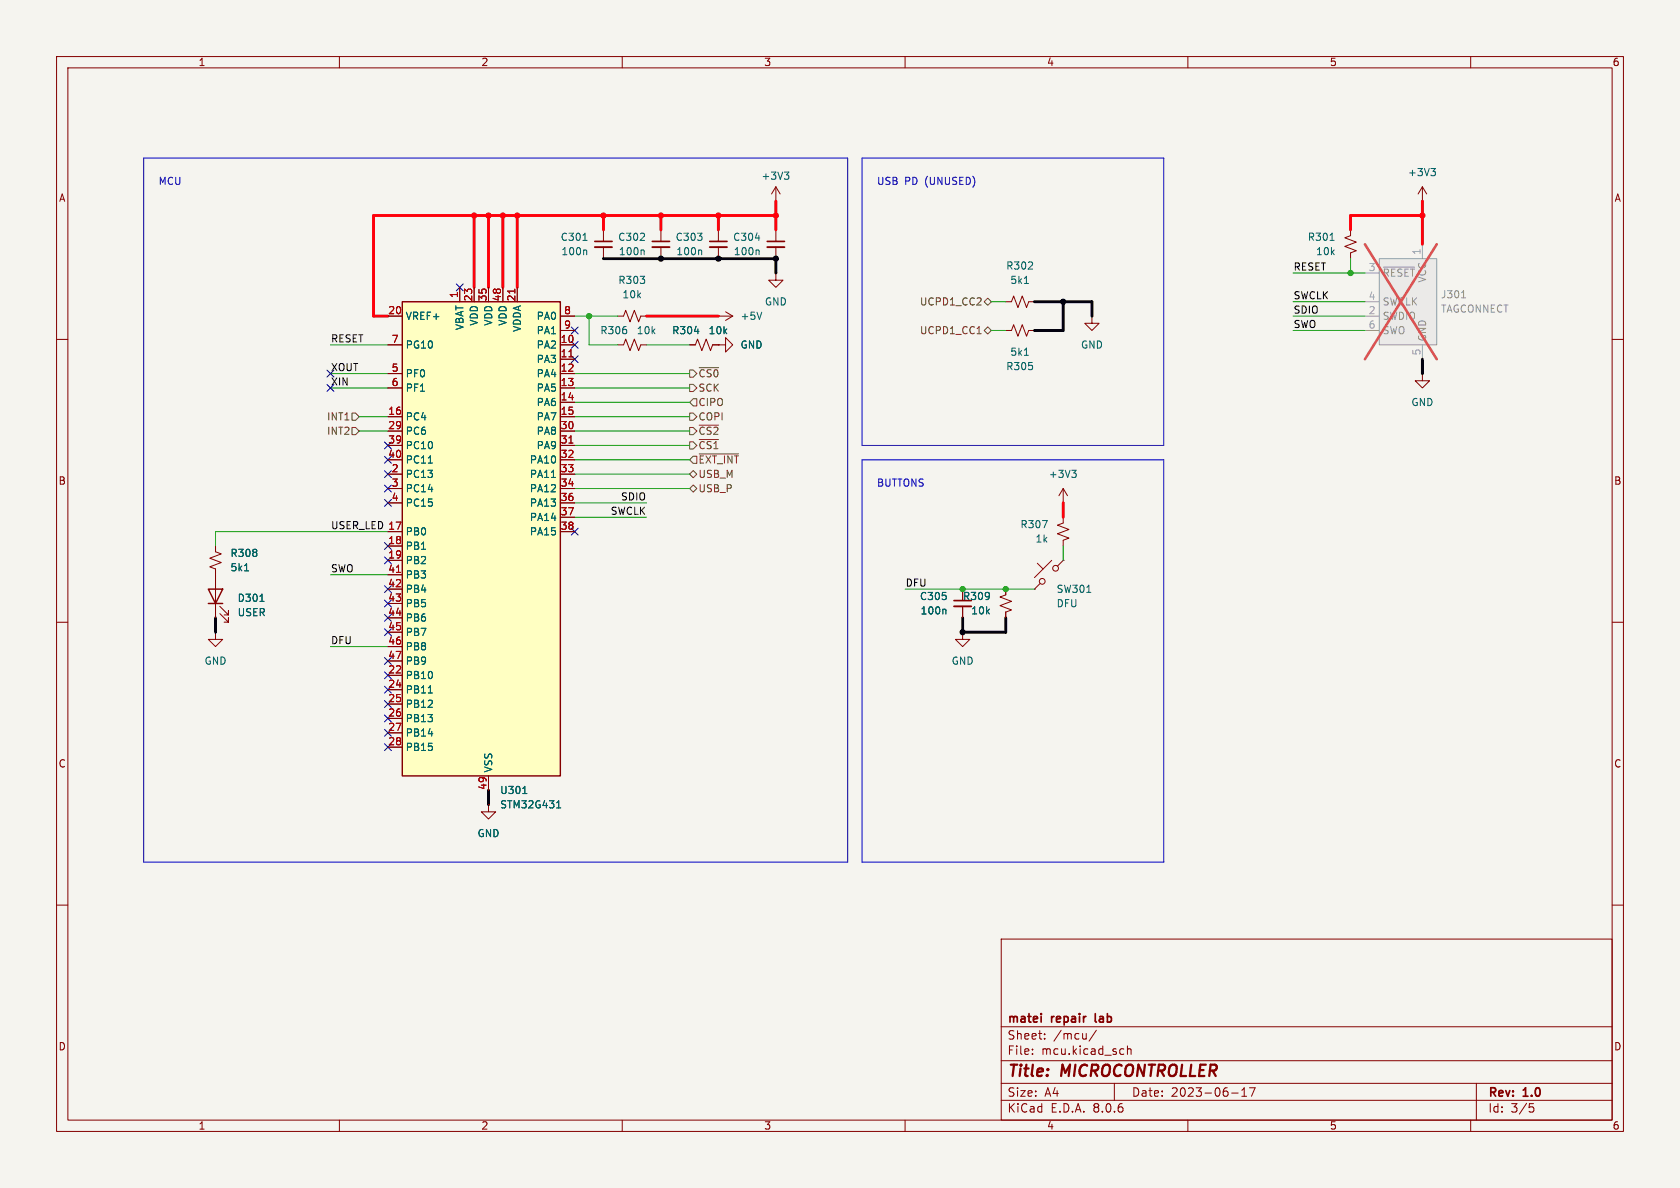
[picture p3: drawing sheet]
<svg xmlns="http://www.w3.org/2000/svg" width="297mm" height="210mm" viewBox="0 0 297 210" stroke-linecap="round" stroke-linejoin="round" font-family="sans-serif">
<path d="M0 0h297v210h-297z" fill="#f5f4ef" stroke="#f5f4ef" stroke-width=".18"/>
<g fill="none" stroke="#840000" stroke-width=".18">
<path d="M10 10h277v190h-277zM12 12h273v186h-273zM60 10v2M110 10v2M160 10v2M210 10v2M260 10v2M137.2 35.6h.1M137.2 33l-.8 1.3M137.2 33v2.6M137.2 33l.7 1.3M251.5 35.6h.1"/>
<path d="M251.5 33l-.8 1.3M251.5 33v2.6M251.5 33l.7 1.3M10 60h2M106.7 40.6v2.1M106.7 43.7v2M109.2 55.9h1l.4-1 .8 2 .7-2 .8 2 .4-1h1M116.8 40.6v2.1M116.8 43.7v2M127 55.9h.1M127 55.9h2.5M127 40.6v2.1"/>
<path d="M127 43.7v2M128.3 55.1l1.2 .8M129.5 55.9l-1.2 .7M137.2 48.3v1.2h1.2l-1.2 1.3-1.3-1.3h1.3M137.2 48.3h.1M137.2 40.6v2.1M137.2 43.7v2M177.8 53.3h1l.4-1 .8 2.1 .7-2.1 .8 2.1 .4-1.1h1M177.8 58.4h1l.4-1 .8 2 .7-2 .8 2 .4-1h1M193 55.9v1.3h1.3l-1.3 1.2-1.2-1.2h1.2M193 55.9h.1M285 60h2"/>
<path d="M109.2 61h1l.4-1.1 .8 2.1 .7-2.1 .8 2.1 .4-1h1M121.9 61h1l.4-1.1 .8 2.1 .7-2.1 .8 2.1 .4-1h1M127 61h1.3v-1.3l1.2 1.3-1.2 1.2v-1.2M127 61h.1M251.5 66v1.3h1.2l-1.2 1.3-1.3-1.3h1.3M251.5 66h.1M38.1 96.5v1l1 .4-2 .8 2 .7-2 .8 1 .4v8.6M183.4 99.6l1 1M185.9 99.1l-3 3M188 91.4v1.1l-1.1 .3 2.1 .8-2.1 .8 2.1 .7-1 .4v1M188 99.1l-1.1 1M188 99.1h.1"/>
<path d="M188 88.9h.1M188 86.4v2.5M188 86.4l-.8 1.2M188 86.4l.7 1.2M10 110h2M38.1 111.8v1.2h1.3l-1.3 1.3-1.3-1.3h1.3M38.1 111.8h.1M38.9 108.5l1.5 1.5v-.8v.8h-.8M38.9 107.2l1.5 1.5v-.7v.7h-.8M170.2 111.8v1.2h1.2l-1.2 1.3-1.3-1.3h1.3M170.2 111.8h.1M170.2 104.1v2.1"/>
<path d="M170.2 107.2v2M177.8 104.1v1.1l-1 .3 2 .8-2 .8 2 .7-1 .4v1M182.9 104.1h.1M183.9 103.1l-1 1M285 110h2M10 160h2M86.4 142.2v1.3h1.2l-1.2 1.3-1.3-1.3h1.3M86.4 142.2h.1M285 160h2M177 166h108v32h-108zM60 198v2M110 198v2"/>
<path d="M160 198v2M177 194.5h108M177 191.5h108M177 187.5h108M177 181.5h108M182.5 186.3v.1M182.5 185.5v.1M184.7 183.6v.1M184.7 182.8v.1M193.8 182.1l-1.3 2M197 191.5v3M198.2 185.4l.5 .1"/>
<path d="M198.7 186.3l-.5 .1M199.3 185.5l.2-.1 .4 .1 .1 .9M199.3 184.9v1.5M210 198v2M217.7 193.2h1.2M219.5 193.8h.9M219.5 192.7l.5-.4v1.5M220.9 192.3h1l-.7 1.5M260 198v2M261 191.5v6.5M270.4 195.1h.7M270.5 195.7h.4l.3 .3-.2 .5-.5 .1"/>
<circle cx="184.3" cy="102.8" r=".51"/>
<circle cx="186.6" cy="100.5" r=".51"/>
</g>
<path d="M105.2 42.7h3M115.3 42.7h3.1M125.5 42.7h3M135.6 42.7h3.1M168.7 106.2h3M184.1 179.2v.1M184.1 179.7v1M193.6 179.2l.1 1.4" fill="none" stroke="#840000" stroke-width=".3"/>
<g fill="none" stroke="#006464" stroke-width=".18">
<path d="M138.7 30.4h.8l-.5 .5M139.2 30.9l.3 .3v.3l-.3 .2M253 29.8h.8l-.5 .5M253.5 30.3l.3 .2v.3l-.3 .3M103.1 42.5h.7M103.5 44.2l.2 .2v.6M113.7 44.2l.2 .2v.6M122.8 58.6h.8M123.9 44.2l.1 .2v.6M133.5 42.1h.8M134 44.2l.2 .2v.6M134.7 55.2l-.5 1.3"/>
<path d="M181.1 50.1h.7M181.1 62.8h.7M184.3 92h.8l-.5 1.3M189.5 83.1h.8l-.5 .5M190 83.6l.3 .3v.3l-.3 .2M43.2 100.9h.8M46 106.3h.7M167 107.7l.2 .2v.6M192.1 104.7h.7"/>
</g>
<path d="M105.2 43.7h3M115.3 43.7h3.1M125.5 43.7h3M135.6 43.7h3.1M168.7 107.2h3" fill="none" stroke="#840000" stroke-width=".33"/>
<path d="M36.8 104.1h2.6l-1.3 2.6zM36.8 106.7h2.6" fill="none" stroke="#840000" stroke-width=".25"/>
<path d="M71.1 53.3h28v83.9h-28z" fill="#ffffc2"/>
<path d="M71.1 53.3h28v83.9h-28z" fill="none" stroke="#840000" stroke-width=".25"/>
<g fill="none" stroke="#840000" stroke-width=".18">
<path d="M68.6 55.9h2.5M81.3 50.8v2.5M83.8 50.8v2.5M86.4 50.8v2.5M88.9 50.8v2.5M91.4 50.8v2.5M99.1 55.9h2.5M99.1 58.4h2.5M238.8 40.6v1.1l-1.1 .3 2.1 .8-2.1 .8 2.1 .7-1 .4v1M68.6 61h2.5M68.6 66h2.5M68.6 68.6h2.5"/>
<path d="M68.6 73.7h2.5M68.6 76.2h2.5M68.6 78.7h2.5M99.1 61h2.5M99.1 63.5h2.5M99.1 66h2.5M99.1 68.6h2.5M99.1 71.1h2.5M99.1 73.7h2.5M99.1 76.2h2.5M99.1 78.7h2.5M68.6 94h2.5"/>
<path d="M68.6 96.5h2.5M68.6 99.1h2.5M68.6 83.8h2.5M68.6 86.4h2.5M68.6 81.3h2.5M68.6 88.9h2.5M99.1 94h2.5M99.1 83.8h2.5M99.1 86.4h2.5M99.1 81.3h2.5M99.1 88.9h2.5M99.1 91.4h2.5"/>
<path d="M68.6 119.4h2.5M68.6 101.6h2.5M68.6 104.1h2.5M68.6 106.7h2.5M68.6 109.2h2.5M68.6 111.8h2.5M68.6 114.3h2.5M68.6 116.8h2.5M68.6 121.9h2.5M68.6 124.5h2.5M68.6 127h2.5M68.6 129.5h2.5"/>
<path d="M68.6 132.1h2.5M86.4 137.2v2.5"/>
</g>
<path d="M91 51.1v.7M100.6 63.1h.7M100.6 78.3h.7M70.1 101.2h.7" fill="none" stroke="#a90000" stroke-width=".18"/>
<path d="M235.1 42.5h.8M75.7 81.9h.7M97.5 84.4h.7M75.7 122.5h.7M92.4 140.3h.7M98.4 142.8h.7M98.5 141.9l.3-.4v1.3" fill="none" stroke="#006464" stroke-width=".18"/>
<path d="M243.8 45.7h10.2v15.3h-10.2z" fill="#ebeae8"/>
<path d="M241.3 55.9h2.5M241.3 48.3h2.5M241.3 53.3h2.5M241.3 58.4h2.5M243.8 45.7h10.2v15.3h-10.2zM251.5 43.2v2.5M251.5 61v2.5" fill="none" stroke="#9c9b98" stroke-width=".18"/>
<path d="M244.6 47.2h5.5M258.4 52.6h.7" fill="none" stroke="#939391" stroke-width=".18"/>
<path d="M241.3 43.2l12.7 20.3M254 43.2l-12.7 20.3" fill="none" stroke="#e75356" stroke-width=".46"/>
<g fill="none" stroke="#725600" stroke-width=".18">
<path d="M172.7 59h.8M174 58.4l.6-.6 .7 .6-.7 .7zM174 53.3l.6-.6 .7 .6-.7 .7zM62.2 75.6h.7l.6 .6-.6 .6h-.7zM62.2 73h.7l.6 .7-.6 .6h-.7zM121.9 65.4h.7l.6 .6-.6 .7h-.7zM121.9 75.6h.7l.6 .6-.6 .6h-.7zM121.9 73h.7l.6 .7-.6 .6h-.7zM121.9 78.1h.7l.6 .6-.6 .7h-.7zM121.9 67.9h.7l.6 .7-.6 .6h-.7zM122.6 70.5h.6v1.3h-.6l-.7-.7zM123.6 65h3.4"/>
<path d="M123.6 75.2h3.4M123.6 77.7h3.4M121.9 86.4l.7-.7 .6 .7-.6 .6zM121.9 83.8l.7-.6 .6 .6-.6 .7zM122.6 80.6h.6v1.3h-.6l-.7-.6zM123.6 80.2h7"/>
</g>
<path d="M25.4 27.9h124.5v124.5h-124.5zM152.4 27.9h53.3v50.8h-53.3zM152.4 81.3h53.3v71.1h-53.3z" fill="none" stroke="#0000c2" stroke-width=".18"/>
<g fill="none" stroke="#009600" stroke-width=".18">
<path d="M101.6 55.9h7.6M104.1 55.9v5.1h5.1M175.3 58.4h2.5M175.3 53.3h2.5M228.6 55.9h12.7M228.6 58.4h12.7M228.6 48.3h12.7M228.6 53.3h12.7M238.8 45.7v2.6M58.4 61h10.2M58.4 66h10.2M58.4 68.6h10.2"/>
<path d="M63.5 76.2h5.1M63.5 73.7h5.1M101.6 66h20.3M101.6 68.6h20.3M101.6 71.1h20.3M101.6 76.2h20.3M101.6 73.7h20.3M101.6 78.7h20.3M114.3 61h7.6M68.6 94h-30.5v2.5M101.6 81.3h20.3M101.6 91.4h12.7"/>
<path d="M101.6 83.8h20.3M101.6 86.4h20.3M101.6 88.9h12.7M188 96.5v2.6M58.4 114.3h10.2M58.4 101.6h10.2M160 104.1h22.9"/>
</g>
<path d="M106.7 45.7h30.5v2.6M182.9 53.3h10.1v2.6M188 53.3v5.1h-5.1M251.5 63.5v2.5M38.1 109.2v2.6M170.2 109.2v2.6h7.6v-2.6M86.4 139.7v2.5" fill="none" stroke="#000" stroke-width=".51"/>
<g fill="none" stroke="#ff000b" stroke-width=".51">
<path d="M83.8 38.1v12.7M86.4 38.1v12.7M88.9 38.1v12.7M91.4 38.1v12.7M106.7 38.1v2.5M116.8 38.1v2.5M127 38.1v2.5M137.2 38.1h-71.2v17.8h2.6M137.2 35.6v5M251.5 38.1h-12.7v2.5M251.5 35.6v7.6M114.3 55.9h12.7"/>
<path d="M188 88.9v2.5"/>
</g>
<g fill="none" stroke="#000084" stroke-width=".18">
<path d="M80.7 50.2l1.2 1.2M81.9 50.2l-1.2 1.2M101 57.8l1.2 1.2M102.2 57.8l-1.2 1.2M57.8 68l1.2 1.2M57.8 65.4l1.2 1.2M59 68l-1.2 1.2M59 65.4l-1.2 1.2M68 78.1l1.2 1.2M69.2 78.1l-1.2 1.2M101 62.9l1.2 1.2M101 60.4l1.2 1.2"/>
<path d="M102.2 62.9l-1.2 1.2M102.2 60.4l-1.2 1.2M68 95.9l1.2 1.2M68 83.2l1.2 1.2M68 80.7l1.2 1.2M68 85.8l1.2 1.2M68 88.3l1.2 1.2M68 98.5l1.2 1.2M69.2 95.9l-1.2 1.2M69.2 83.2l-1.2 1.2M69.2 80.7l-1.2 1.2M69.2 85.8l-1.2 1.2"/>
<path d="M69.2 88.3l-1.2 1.2M69.2 98.5l-1.2 1.2M101 93.4l1.2 1.2M102.2 93.4l-1.2 1.2M68 106.1l1.2 1.2M68 108.6l1.2 1.2M68 111.2l1.2 1.2M68 118.8l1.2 1.2M68 116.2l1.2 1.2M68 103.5l1.2 1.2M69.2 106.1l-1.2 1.2M69.2 108.6l-1.2 1.2"/>
<path d="M69.2 111.2l-1.2 1.2M69.2 118.8l-1.2 1.2M69.2 116.2l-1.2 1.2M69.2 103.5l-1.2 1.2M68 126.4l1.2 1.2M68 128.9l1.2 1.2M68 123.9l1.2 1.2M68 131.5l1.2 1.2M68 121.3l1.2 1.2M69.2 126.4l-1.2 1.2M69.2 128.9l-1.2 1.2M69.2 123.9l-1.2 1.2"/>
<path d="M69.2 131.5l-1.2 1.2M69.2 121.3l-1.2 1.2"/>
</g>
<path d="M122.8 58.6h.8M75.7 81.9h.7M97.5 84.4h.7M43.2 100.9h.8M46 106.3h.7M167 107.7l.2 .2v.6M75.7 122.5h.7M92.4 140.3h.7M98.4 142.8h.7M98.5 141.9l.3-.4v1.3" fill="none" stroke="#006464" stroke-width=".18"/>
<g fill="none" stroke="#840000" stroke-width=".18">
<path d="M68.6 55.9h2.5M81.3 50.8v2.5M83.8 50.8v2.5M86.4 50.8v2.5M88.9 50.8v2.5M91.4 50.8v2.5M99.1 55.9h2.5M99.1 58.4h2.5M68.6 61h2.5M68.6 66h2.5M68.6 68.6h2.5M68.6 73.7h2.5"/>
<path d="M68.6 76.2h2.5M68.6 78.7h2.5M99.1 61h2.5M99.1 63.5h2.5M99.1 66h2.5M99.1 68.6h2.5M99.1 71.1h2.5M99.1 73.7h2.5M99.1 76.2h2.5M99.1 78.7h2.5M121.9 61h1M126 61h1"/>
<path d="M127 61h.1M38.1 96.5v1M68.6 94h2.5M68.6 96.5h2.5M68.6 99.1h2.5M68.6 83.8h2.5M68.6 86.4h2.5M68.6 81.3h2.5M68.6 88.9h2.5M99.1 94h2.5M99.1 83.8h2.5M99.1 86.4h2.5"/>
<path d="M99.1 81.3h2.5M99.1 88.9h2.5M99.1 91.4h2.5M38.1 100.6v3.5M38.1 106.7v2.5M68.6 119.4h2.5M68.6 101.6h2.5M68.6 104.1h2.5M68.6 106.7h2.5M68.6 109.2h2.5M68.6 111.8h2.5M68.6 114.3h2.5"/>
<path d="M68.6 116.8h2.5M170.2 104.1v2.1M170.2 107.2v2M177.8 104.1v1.1M177.8 108.2v1M68.6 121.9h2.5M68.6 124.5h2.5M68.6 127h2.5M68.6 129.5h2.5M68.6 132.1h2.5M86.4 137.2v2.5M86.4 142.2h.1"/>
</g>
<path d="M91 51.1v.7M100.6 63.1h.7M100.6 78.3h.7M70.1 101.2h.7" fill="none" stroke="#a90000" stroke-width=".18"/>
<g fill="#009600" stroke="#009600" stroke-width=".18">
<circle cx="238.8" cy="48.3" r=".46"/>
<circle cx="177.8" cy="104.1" r=".46"/>
<circle cx="170.2" cy="104.1" r=".46"/>
<circle cx="104.1" cy="55.9" r=".46"/>
</g>
<g fill="#000" stroke="#000" stroke-width=".18">
<circle cx="116.8" cy="45.7" r=".46"/>
<circle cx="127" cy="45.7" r=".46"/>
<circle cx="137.2" cy="45.7" r=".46"/>
<circle cx="188" cy="53.3" r=".46"/>
<circle cx="170.2" cy="111.8" r=".46"/>
</g>
<g fill="#ff000b" stroke="#ff000b" stroke-width=".18">
<circle cx="251.5" cy="38.1" r=".46"/>
<circle cx="86.4" cy="38.1" r=".46"/>
<circle cx="137.2" cy="38.1" r=".46"/>
<circle cx="83.8" cy="38.1" r=".46"/>
<circle cx="88.9" cy="38.1" r=".46"/>
<circle cx="91.4" cy="38.1" r=".46"/>
<circle cx="106.7" cy="38.1" r=".46"/>
<circle cx="116.8" cy="38.1" r=".46"/>
<circle cx="127" cy="38.1" r=".46"/>
</g>
<g font-size="2.8" fill="#840000">
<text x="178" y="190.9">Title:</text>
<text x="187.7" y="190.9">MICROCONTROLLER</text>
</g>
<g font-size="2.1" fill="#840000">
<text x="178" y="184">Sheet:</text>
<text x="178" y="181.2">matei</text>
<text x="186" y="181.2">repair</text>
<text x="186.2" y="184">/mcu/</text>
<text x="194.3" y="181.2">lab</text>
<text x="178" y="186.7">File:</text>
<text x="184.1" y="186.7">mcu.kicad_sch</text>
<text x="178" y="196.9">KiCad</text>
<text x="178" y="194.1">Size:</text>
<text x="184.7" y="194.1">A4</text>
<text x="185.7" y="196.9">E.D.A.</text>
<text x="193.3" y="196.9">8.0.6</text>
<text x="200" y="194.1">Date:</text>
<text x="207" y="194.1">2023-06-17</text>
<text x="263" y="194.3">Rev:</text>
<text x="263" y="196.9">Id:</text>
<text x="267.1" y="196.9">3/5</text>
<text x="269.4" y="194.3">1.0</text>
</g>
<g font-size="1.8" fill="#840000">
<text x="35" y="11.9">1</text>
<text x="85" y="11.9">2</text>
<text x="135" y="11.9">3</text>
<text x="185" y="11.9">4</text>
<text x="235" y="11.9">5</text>
<text x="285" y="11.9">6</text>
<text x="10.3" y="35.9">A</text>
<text x="285.3" y="35.9">A</text>
<text x="10.3" y="85.9">B</text>
<text x="285.3" y="85.9">B</text>
<text x="10.3" y="135.9">C</text>
<text x="285.3" y="135.9">C</text>
<text x="10.3" y="185.9">D</text>
<text x="285.3" y="185.9">D</text>
<text x="35" y="199.9">1</text>
<text x="85" y="199.9">2</text>
<text x="135" y="199.9">3</text>
<text x="185" y="199.9">4</text>
<text x="235" y="199.9">5</text>
<text x="285" y="199.9">6</text>
</g>
<g font-size="1.8" fill="#0000c2">
<text x="27.9" y="32.8">MCU</text>
<text x="154.9" y="32.8">USB</text>
<text x="159.9" y="32.8">PD</text>
<text x="163.6" y="32.8">(UNUSED)</text>
<text x="154.9" y="86.1">BUTTONS</text>
</g>
<g font-size="1.8" fill="#006464">
<text x="134.5" y="32">+3V3</text>
<text x="248.8" y="31.3">+3V3</text>
<text x="99" y="42.8">C301</text>
<text x="99.1" y="45.3">100n</text>
<text x="109.2" y="42.8">C302</text>
<text x="109.3" y="45.3">100n</text>
<text x="119.3" y="42.8">C303</text>
<text x="119.5" y="45.3">100n</text>
<text x="129.5" y="42.8">C304</text>
<text x="129.6" y="45.3">100n</text>
<text x="177.8" y="47.9">R302</text>
<text x="231.1" y="42.8">R301</text>
<text x="232.6" y="45.3">10k</text>
<text x="109.2" y="50.4">R303</text>
<text x="109.9" y="52.9">10k</text>
<text x="178.5" y="50.4">5k1</text>
<text x="71.6" y="56.7">VREF+</text>
<text x="82.1" y="58.5" transform="rotate(-90 82.1 58.5)">VBAT</text>
<text x="84.7" y="57.7" transform="rotate(-90 84.7 57.7)">VDD</text>
<text x="87.2" y="57.7" transform="rotate(-90 87.2 57.7)">VDD</text>
<text x="89.8" y="57.7" transform="rotate(-90 89.8 57.7)">VDD</text>
<text x="92.3" y="58.8" transform="rotate(-90 92.3 58.8)">VDDA</text>
<text x="94.8" y="56.7">PA0</text>
<text x="94.8" y="59.3">PA1</text>
<text x="106" y="59.3">R306</text>
<text x="112.5" y="59.3">10k</text>
<text x="118.7" y="59.3">R304</text>
<text x="125.2" y="59.3">10k</text>
<text x="130.8" y="56.7">+5V</text>
<text x="135.1" y="54.2">GND</text>
<text x="71.6" y="61.8">PG10</text>
<text x="94.8" y="61.8">PA2</text>
<text x="94.8" y="64.4">PA3</text>
<text x="130.8" y="61.8">GND</text>
<text x="177.8" y="65.6">R305</text>
<text x="178.5" y="63.1">5k1</text>
<text x="191" y="61.8">GND</text>
<text x="71.6" y="66.9">PF0</text>
<text x="71.6" y="69.4">PF1</text>
<text x="94.8" y="66.9">PA4</text>
<text x="94.8" y="69.4">PA5</text>
<text x="94.8" y="72">PA6</text>
<text x="249.4" y="72">GND</text>
<text x="71.6" y="74.5">PC4</text>
<text x="71.6" y="77.1">PC6</text>
<text x="94.8" y="74.5">PA7</text>
<text x="94.8" y="77.1">PA8</text>
<text x="71.6" y="79.6">PC10</text>
<text x="71.6" y="82.1">PC11</text>
<text x="93.6" y="82.1">PA10</text>
<text x="94.8" y="79.6">PA9</text>
<text x="71.6" y="84.7">PC13</text>
<text x="71.6" y="87.2">PC14</text>
<text x="71.6" y="89.8">PC15</text>
<text x="93.6" y="84.7">PA11</text>
<text x="93.6" y="87.2">PA12</text>
<text x="93.6" y="89.8">PA13</text>
<text x="185.3" y="84.7">+3V3</text>
<text x="71.6" y="94.8">PB0</text>
<text x="93.6" y="92.3">PA14</text>
<text x="93.6" y="94.8">PA15</text>
<text x="180.3" y="93.6">R307</text>
<text x="40.6" y="98.7">R308</text>
<text x="40.6" y="101.2">5k1</text>
<text x="71.6" y="97.4">PB1</text>
<text x="71.6" y="99.9">PB2</text>
<text x="183" y="96.1">1k</text>
<text x="41.9" y="106.6">D301</text>
<text x="71.6" y="102.5">PB3</text>
<text x="71.6" y="105">PB4</text>
<text x="71.6" y="107.5">PB5</text>
<text x="162.5" y="106.3">C305</text>
<text x="170.1" y="106.3">R309</text>
<text x="186.7" y="107.5">DFU</text>
<text x="186.7" y="105">SW301</text>
<text x="41.9" y="109.1">USER</text>
<text x="71.6" y="110.1">PB6</text>
<text x="71.6" y="112.6">PB7</text>
<text x="162.6" y="108.8">100n</text>
<text x="171.6" y="108.8">10k</text>
<text x="36.1" y="117.7">GND</text>
<text x="71.6" y="115.2">PB8</text>
<text x="71.6" y="117.7">PB9</text>
<text x="168.1" y="117.7">GND</text>
<text x="71.6" y="120.2">PB10</text>
<text x="71.6" y="122.8">PB11</text>
<text x="71.6" y="125.3">PB12</text>
<text x="71.6" y="127.9">PB13</text>
<text x="71.6" y="130.4">PB14</text>
<text x="71.6" y="132.9">PB15</text>
<text x="87.2" y="136.7" transform="rotate(-90 87.2 136.7)">VSS</text>
<text x="88.3" y="140.6">U301</text>
<text x="88.3" y="143.1">STM32G431</text>
<text x="84.3" y="148.2">GND</text>
</g>
<g font-size="1.8" fill="#0f0f0f">
<text x="228.6" y="47.9">RESET</text>
<text x="228.6" y="53">SWCLK</text>
<text x="228.6" y="58.1">SWO</text>
<text x="228.6" y="55.5">SDIO</text>
<text x="58.4" y="65.7">XOUT</text>
<text x="58.4" y="60.6">RESET</text>
<text x="58.4" y="68.2">XIN</text>
<text x="109.7" y="88.6">SDIO</text>
<text x="58.4" y="93.6">USER_LED 17</text>
<text x="107.9" y="91.1">SWCLK</text>
<text x="58.4" y="101.3">SWO</text>
<text x="160" y="103.8">DFU</text>
<text x="58.4" y="114">DFU</text>
</g>
<g font-size="1.8" fill="#a5a4a2">
<text x="251.2" y="45.2" transform="rotate(-90 251.2 45.2)">1</text>
<text x="241.9" y="48">3</text>
<text x="241.9" y="53.1">4</text>
<text x="241.9" y="55.6">2</text>
<text x="241.9" y="58.2">6</text>
<text x="251.2" y="62.9" transform="rotate(-90 251.2 62.9)">5</text>
</g>
<g font-size="1.8" fill="#a90000">
<text x="81" y="52.8" transform="rotate(-90 81 52.8)">1</text>
<text x="83.6" y="53.4" transform="rotate(-90 83.6 53.4)">23</text>
<text x="86.1" y="53.4" transform="rotate(-90 86.1 53.4)">35</text>
<text x="88.6" y="53.4" transform="rotate(-90 88.6 53.4)">48</text>
<text x="91.2" y="53.4" transform="rotate(-90 91.2 53.4)">21</text>
<text x="68.5" y="55.6">20</text>
<text x="99.6" y="55.6">8</text>
<text x="99.6" y="58.2">9</text>
<text x="69.1" y="65.8">5</text>
<text x="69.1" y="60.7">7</text>
<text x="99" y="60.7">10</text>
<text x="99" y="63.2">11</text>
<text x="99" y="65.8">12</text>
<text x="69.1" y="68.3">6</text>
<text x="99" y="68.3">13</text>
<text x="99" y="70.9">14</text>
<text x="68.5" y="73.4">16</text>
<text x="68.5" y="75.9">29</text>
<text x="99" y="73.4">15</text>
<text x="99" y="75.9">30</text>
<text x="68.5" y="78.5">39</text>
<text x="68.5" y="81">40</text>
<text x="69.1" y="83.6">2</text>
<text x="99" y="78.5">31</text>
<text x="99" y="81">32</text>
<text x="99" y="83.6">33</text>
<text x="69.1" y="86.1">3</text>
<text x="69.1" y="88.6">4</text>
<text x="99" y="86.1">34</text>
<text x="99" y="88.6">36</text>
<text x="68.5" y="93.7">17</text>
<text x="99" y="91.2">37</text>
<text x="99" y="93.7">38</text>
<text x="68.5" y="96.3">18</text>
<text x="68.5" y="98.8">19</text>
<text x="68.5" y="101.3">41</text>
<text x="68.5" y="103.9">42</text>
<text x="68.5" y="106.4">43</text>
<text x="68.5" y="109">44</text>
<text x="68.5" y="111.5">45</text>
<text x="68.5" y="119.1">22</text>
<text x="68.5" y="114">46</text>
<text x="68.5" y="116.6">47</text>
<text x="68.5" y="121.7">24</text>
<text x="68.5" y="124.2">25</text>
<text x="68.5" y="126.7">26</text>
<text x="68.5" y="129.3">27</text>
<text x="68.5" y="131.8">28</text>
<text x="86.1" y="139.7" transform="rotate(-90 86.1 139.7)">49</text>
</g>
<g font-size="1.8" fill="#939391">
<text x="244.3" y="49.1">~{RESET}</text>
<text x="252.3" y="50.1" transform="rotate(-90 252.3 50.1)">VCC</text>
<text x="254.6" y="52.9">J301</text>
<text x="244.3" y="56.7">SWDIO</text>
<text x="244.3" y="54.2">SWCLK</text>
<text x="244.3" y="59.3">SWO</text>
<text x="254.6" y="55.5">TAGCONNECT</text>
<text x="252.3" y="60.5" transform="rotate(-90 252.3 60.5)">GND</text>
</g>
<g font-size="1.8" fill="#725600">
<text x="162.5" y="59.3">UCPD1_CC1</text>
<text x="162.5" y="54.2">UCPD1_CC2</text>
<text x="123.4" y="66.9">~{CS0}</text>
<text x="123.4" y="72">CIPO</text>
<text x="123.4" y="69.4">SCK</text>
<text x="57.7" y="77.1">INT2</text>
<text x="57.7" y="74.5">INT1</text>
<text x="123.4" y="77.1">~{CS2}</text>
<text x="123.4" y="74.5">COPI</text>
<text x="123.4" y="82.1">~{EXT_INT}</text>
<text x="123.4" y="79.6">~{CS1}</text>
<text x="123.4" y="87.2">USB_P</text>
<text x="123.4" y="84.7">USB_M</text>
</g>
</svg>
